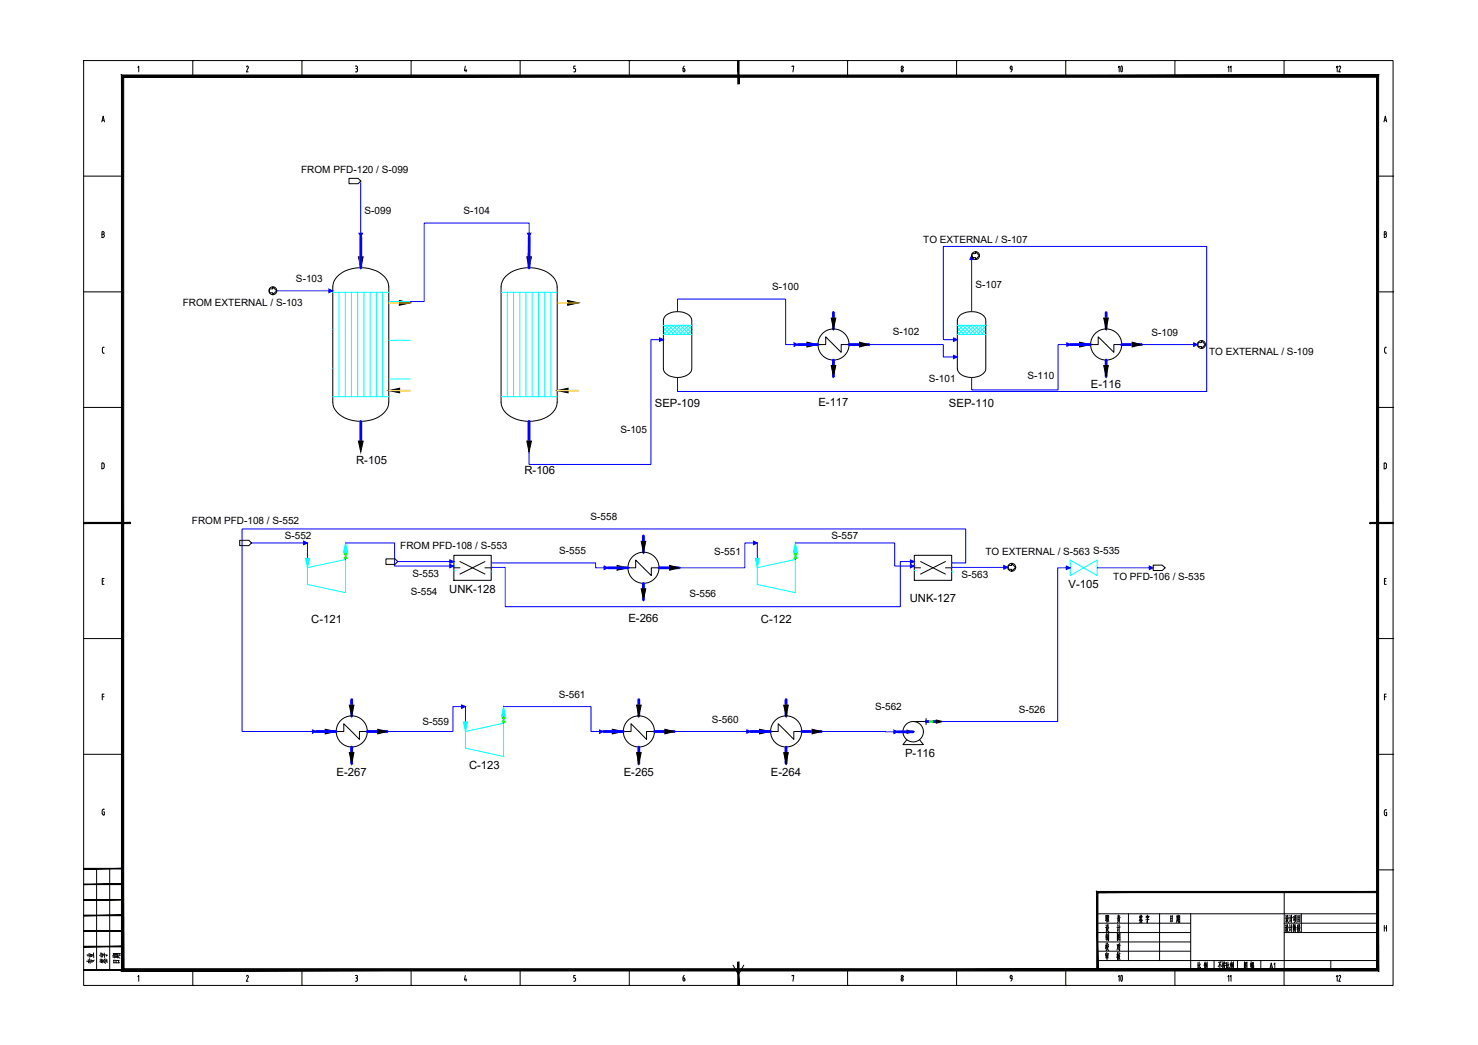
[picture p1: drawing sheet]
<svg xmlns="http://www.w3.org/2000/svg" width="420mm" height="297mm" viewBox="0 0 420 297" stroke-linecap="round" stroke-linejoin="round" font-family="sans-serif">
<g fill="none" stroke="#000" stroke-width=".28">
<path d="M23.8 17.2h372.2v262.9h-372.2zM39.2 19.2l.2-.4v1.6M54.8 17.2h.1M54.8 17.2v4.5M70.3 18.8l.3 .2v.3M70.3 18.8l-.2 .2M70.5 19.3l-.5 1.1h.6M85.8 17.2h.1M85.8 17.2v4.5M101 18.8l.6 .2v.3l-.2 .2M101.2 19.5h.1M101.4 19.5l.2 .4"/>
<path d="M101.6 19.9v.2M116.9 17.2h.1M116.9 17.2v4.5M132.3 18.8l-.3 1.3h.7M132.5 19.7v.7M147.9 17.2h.1M147.9 17.2v4.5M163.4 19.5l.2 .4M163.6 18.8h-.5v.7h.3M163.6 19.9v.2M178.9 17.2h.1M178.9 17.2v4.5"/>
<path d="M194.5 18.8l-.3 .7M194.7 19.9l-.2-.4h-.3v.6M194.7 19.9v.2M209.9 17.2h.1M225.2 19v-.2h.5l-.3 1.6M240.9 17.2h.1M240.9 17.2v4.5M256.2 19.9l.3-.4 .2 .4M256.2 19.9v.2M256.7 19.9v.2M271.9 17.2h.1M271.9 17.2v4.5"/>
<path d="M287.2 19.1l.3-.3 .2 .3M287.2 19.2l.3 .5M287.7 19.2v.5h-.3M287.7 19.6l-.4 .8M303 17.2h.1M303 17.2v4.5M334 17.2h.1M334 17.2v4.5M365 17.2h.1M365 17.2v4.5M28.9 34.7l.4-1.7 .4 1.7M29.1 34.2h.5"/>
<path d="M101.6 20.1l-.1 .3h-.5M163.1 20.4h.3M163.6 20.1l-.2 .3M194.2 20.1l.2 .3 .3-.3M256.2 20.1l.3 .3 .2-.3M393.4 34.7l.4-1.7 .4 1.7M393.6 34.2h.5M23.8 50.1h11.1M391.6 50.1h4.4M396 50.1h.1M29 66.6h.3M29.3 66.6l.4 .4-.4 .5"/>
<path d="M29.3 66.6l.3-.2v-.4l-.6-.1v1.6h.3M393.5 66.6h.3M393.8 65.9h-.3v1.6h.3M393.8 65.9l.3 .3-.3 .4 .4 .4-.4 .5M23.8 83h11.1M29.1 100l.3 .4M29.6 98.7l-.5 .2v1.1M391.6 83h4.4M393.6 99.1v.9M393.6 100l.3 .4M393.9 98.7h.2M393.9 98.7l-.3 .4"/>
<path d="M396 83h.1M23.8 115.8h11.1M29.4 100.4h.2M391.6 115.8h4.4M393.9 100.4h.2M396 115.8h.1M29.2 131.6h-.3v1.7h.3M29.3 131.6l.3 .5v.9l-.3 .2M394.1 132.1v.6M394.2 132.7l-.4 .5M394.2 132.1l-.2-.4-.5-.1v1.7h.3M396 148.7h.1"/>
<path d="M29.1 165.2h.3M29.6 164.5h-.5v1.6h.5M393.6 165.2h.3M394.1 164.5h-.5v1.6h.5M23.8 181.5h11.1M29.1 198.1h.5M29.6 197.3h-.5v1.7M391.6 181.5h4.4M393.6 198.1h.5M394.1 197.3h-.5v1.7M396 181.5h.1M23.8 214.4h11.1"/>
<path d="M391.6 214.4h4.4M396 214.4h.1M29 230.5v.7M29.1 231.2l.3 .4M29.5 230.7h.2v1h-.3M29.7 230l-.5 .1-.1 .4M393.5 230.6v.8M393.9 230.2h.3M393.9 230.2l-.3 .4M394 230.9h.2v.9l-.5-.1-.1-.3M27.5 246.9v28.8M31.2 246.9v28.8"/>
<path d="M311.9 259.7h79.7M320.8 259.7v13.3M329.6 259.7v13.3M338.5 259.7v16M365.1 253.6v22.1M369.9 259.7v5.4M391.6 247.3h4.4M396 247.3h.1M39.2 277.6l.2-.3v1.6M54.8 275.7v4.4M70.3 277.2l.3 .2v.4M70.3 277.3l-.2 .2"/>
<path d="M70.5 277.8l-.5 1.1h.6M85.8 275.7v4.4M101 277.3l.6 .1v.4l-.2 .1M101 278.9h.3M101.2 278h.3l.1 .3M101.6 278.4v.1M101.6 278.5l-.2 .4M116.9 275.7v4.4M132.3 277.3l-.3 1.2h.7M132.5 278.2v.7M147.9 275.7v4.4M163.1 278.9h.3"/>
<path d="M163.4 278l.2 .3M163.6 277.3h-.5v.7h.3M163.6 278.4v.1M163.6 278.5l-.2 .4M178.9 275.7v4.4M194.5 277.2l-.3 .8M194.7 278.5l-.1 .3h-.3l-.1-.8 .4 .1 .1 .4M208.4 274.3l1.5 2.7 1.5-2.7M225.2 277.4v-.1h.5l-.3 1.6M240.9 275.7v4.4M256.7 278.4v.1M256.7 278.3l-.1-.3a.36 .36 0 0 0-.4 .4 .36 .36 0 0 0 .5 .3v-.2"/>
<path d="M271.9 275.7v4.4M287.4 278.2h.3M287.7 277.6v.5M287.7 278.1l-.4 .8M287.7 277.6l-.1-.3a.46 .46 0 0 0-.4 .4 .46 .46 0 0 0 .3 .5M303 275.7v4.4M311.9 273h79.7M311.9 262.4h26.6M311.9 265.1h26.6M311.9 267.7h26.6M311.9 270.4h26.6M324.1 261.6v.4"/>
<path d="M324.2 260.1l-.3 .8M324.2 260.5v.4M324.3 261.6v.3M324.3 260.8l.5 .8M324.3 260.8l-.5 .9M324.3 260.5h-.3M324.4 261.3l-.3 .1M324.5 260.1l-.1 .7M324.5 260.5l.1 .4M324.5 261.6l-.1 .5M324.7 262.1l-.7 .1M324.8 260.5h-.4"/>
<path d="M325.9 260.4l-.1 .5M326.1 260.1l.1 .3M326.2 261.1v1.2l-.2-.3M326.4 260.8l-.5 .1M326.4 260.7l-.2 .5M326.6 260.5h-.7M326.6 260.4l-.1 .4M326.6 261.4l-.9 .1M332.8 260.3v1.7M333.1 261.1h-.3M333.2 261.8l-.4 .1M333.3 260.4l-.5 .1"/>
<path d="M333.3 260.3l-.1 1.7M334 275.7v4.4M334.6 260.1v1.4M334.6 261.6l-.2 .6M334.8 261.6l.1 .4M334.8 260.8h-.2M334.8 261.1l-.2 .1M334.9 260.1l-.1 1.3M335 260.5l-.5 .1M335 261.4l-.5 .2M335.1 260.3v1.1M335.3 261.3l-.2 .1-.1 .8"/>
<path d="M335.3 260.8h-.2M335.4 260.3v1.9l-.2-.1M335.4 260.3l-.3 .1M340.6 273.6v1.7M340.8 275l-.3 .4M340.8 274.3l-.2 .1M340.9 273.5v1.7l.2 .2h.2v-.5M341.2 274l-.3 .6M342.5 273.8v1.7M342.6 273.4l-.3 1M342.6 274.5l.2 .2M342.8 273.8l-.3 .9"/>
<path d="M342.8 274.1l-.1 .1M342.9 274.1l-.3 1.2M342.9 273.7l-.3 .1M343 273.9v1M343.2 273.4v2.1l-.2-.3M345.1 273v2.7M346.8 273.9v1.5M346.9 273.5l-.6 1.3M347 274.1l.2 .6M347.2 273.4l-.8 .1M347.6 273.3v2.2l-.1-.3M347.7 274.3l-.3 .4"/>
<path d="M347.8 274h-.4M347.8 273.7v.4M348 274l-.1 .8 .4 .6M348 273.3l.1 .4M348.2 274.5l-.4 1M348.3 273.8h-.5M348.3 273.7l-.1 .4M348.4 274.4l-.6 .2M348.7 273.5v1.7M349 274.3l-.3 .1M349.1 273.5v1.7l.1 .2h.2v-.5M349.4 274l-.3 .6"/>
<path d="M349.9 273.8v1.7M350 273.4l-.3 1M350.1 274.4l.1 .3M350.2 273.8l-.2 .9M350.3 274.1l-.2 .1M350.3 274.1l-.2 1.2M350.4 273.7l-.4 .1M350.4 273.9v1M350.6 273.4v2.1l-.2-.3M351.8 273v2.7M353.8 275.4v-1.9v2M353.8 275.3l.7 .1"/>
<path d="M354 274.1l.4 .5M354 274.9l.2 .3M354.1 274.6l.1 .2M354.1 273.8l-.2 .5M354.3 274h-.2M354.3 273.8l-.5 1M354.5 273.5v1.9M354.5 273.5l-.7 .2M355.5 273.8v1M355.7 273.3v2.2M355.8 273.9v.7M355.8 274h-.3"/>
<path d="M355.9 274.5v1M356 273.8v.6M356 273.9l.3-.1v.5M356.1 274.6v.8M356.3 274.3h-.3M356.3 274.9l-.3 .1M356.3 275.4h-.4M356.3 273.5l-.4 .1M356.4 274.5l-.5 .1M356.4 274.4l-.1 1M365 275.7v4.4M365.1 262.4h26.5"/>
<path d="M365.1 265.1h26.5M365.4 262.9l.2 .4M365.5 260.3l.2 .3M365.5 263.6h-.2M365.5 263.5v1M365.6 260.9l-.2 .1M365.6 260.8v1.1M365.7 264.2l-.3 .5M365.8 264l.5 .9M365.8 261.6l-.3 .4M365.8 261.4l.5 .8M365.8 262.8l-.1 1"/>
<path d="M365.9 260.2l-.2 1M366 262.8l.1 .8h.2M366 262.9l-.2 .1M366.1 260.2v.6l.2 .1M366.1 260.3h-.2M366.1 263.8h-.4M366.1 263.7l-.5 1.2M366.1 261.1l-.3 .1M366.2 261.1l-.5 1.1M366.6 262.8l.1 .4M366.7 263.4l-.1 1.2M366.7 260.2l.1 .3"/>
<path d="M366.7 263.5l-.2 .1M366.8 260.8l-.3 .1M366.8 260.8l-.1 1.1M366.8 264.2l-.2 .5M366.8 261.5l-.1 .5M367.1 262.8v2.1M367.1 260.1v2.1M367.4 263.5l-.6 .1M367.4 260.8l-.5 .1M367.7 263l.2-.1-.1 1.3-.1-.2M367.7 262.8v2M367.8 260.6v.9"/>
<path d="M367.9 260.5l-.2 .1M368 263.6l-.2 1.3M368 261.3l-.3 .3M368.1 260.6v1.1M368.1 260.7l.4-.1v1.1M368.1 263l.3 .8h.1M368.2 262.7l-.3 1M368.2 260.9l-.3 1.4M368.2 260.3v.4M368.2 261.7l.3 .5M368.2 263.6v1.3M368.5 260.2l-.5 .1"/>
<path d="M368.9 263v1.8M369 260.2v1.9M369 263.7h-.1M369 263.3l-.1 .1M369.1 264l-.4 .2M369.1 262.8l-.2 .3M369.2 264l.4 .8M369.3 262.8l-.1 1M369.3 263l.1-.1v.6M369.4 263.5l.2 .1M369.4 261.3l-.4 .1M369.4 260.8l-.4 .1"/>
<path d="M369.5 263.8l-.3 .1M369.5 263.8l-.5 1.1M369.5 261.8l-.5 .1M369.6 260.3l-.6 .1M369.6 260.3l-.1 1.8M378.3 273v2.7M393.5 263v1.7M393.5 263.8h.7M394.2 263v1.7M54.8 280.1h.1M85.8 280.1h.1M116.9 280.1h.1"/>
<path d="M147.9 280.1h.1M178.9 280.1h.1M209.9 280.1h.1M240.9 280.1h.1M271.9 280.1h.1M303 280.1h.1M334 280.1h.1M365 280.1h.1"/>
<circle cx="256.4" cy="19.1" r=".32"/>
<circle cx="256.4" cy="277.6" r=".32"/>
</g>
<g fill="#000" stroke="#000" stroke-width=".28">
<path d="M209.7 17.2l.4 6.7v-6.7zM209.7 17.2l.4 6.7h-.4z"/>
<path d="M34.5 21.3l.7 254.1v-253.4zM34.5 21.3l.7 254.1-.7 .6zM35.2 275.4l-.7 .6 356.8-.6zM34.5 276l356.8-.6 .6 .6zM391.3 22v253.4l.6 .6zM391.9 21.3v254.7l-.6-254zM35.2 22h356.1l.6-.7zM34.5 21.3h357.4l-356.7 .7z"/>
<path d="M23.8 148.5v.3l13.3-.3zM23.8 148.8l13.3-.3v.3z"/>
<path d="M389.4 148.8h6.6v-.3zM389.4 148.5h6.6l-6.6 .3z"/>
<path d="M23.8 255.8h11.1v-.1zM23.8 255.7h11.1l-11.1 .1z"/>
<path d="M23.8 251.4h11.1v-.1zM23.8 251.3h11.1l-11.1 .1z"/>
<path d="M23.8 247h11.1v-.2zM23.8 246.8h11.1l-11.1 .2z"/>
<path d="M312.1 253.7h79.5v-.3zM311.8 253.4h79.8l-79.5 .3zM311.8 253.4l.3 22.3v-22zM311.8 253.4l.3 22.3h-.3z"/>
<path d="M23.8 275.8h11.1v-.2zM23.8 275.6h11.1l-11.1 .2z"/>
<path d="M23.8 269.1h11.1v-.1zM23.8 269h11.1l-11.1 .1z"/>
<path d="M23.8 264.7h11.1v-.2zM23.8 264.5h11.1l-11.1 .2z"/>
<path d="M23.8 260.3h11.1v-.2zM23.8 260.1h11.1l-11.1 .2z"/>
<path d="M209.7 273.5v6.6h.4zM209.7 273.5h.4v6.6z"/>
</g>
<!-- layer: EQUIPMENT -->
<g fill="none" stroke="#0ff" stroke-width=".28">
<path d="M94.6 82.7h.1M94.6 93.7h.1M110.5 85.7h6.1M110.5 96.7h6.1M94.6 104.7h.1M110.5 107.7h6.1M98.2 158.1h.1M129 159.6h.1M226.1 158.1h.1M259.9 159.6h.1M304.2 159.2l7.7 4.4v-4.4l-7.7 4.4zM87.4 161.4l10.8-2.4v9.5l-10.8-2.4z"/>
<path d="M129 160.9h.1M129 162.2h.1M139.6 160h.1M139.6 161.3h.1M139.6 162.5h.1M215.3 161.4l10.8-2.4v9.5l-10.8-2.4zM259.9 160.9h.1M259.9 162.2h.1M270.5 160h.1M270.5 161.3h.1M270.5 162.5h.1M132.3 207.9l10.9-2.3v9.4l-10.9-2.3z"/>
<path d="M143.2 204.6h.1"/>
</g>
<path d="M87.4 154.3v7.1M98.2 157v.4M98.2 158.7v.3M215.3 154.3v7.1M226.1 157v.4M226.1 158.7v.3M132.3 200.9v7M143.2 203.6v.3M143.2 205.3v.3" fill="none" stroke="#00f" stroke-width=".28"/>
<g fill="#0ff" stroke="#0ff" stroke-width=".28">
<path d="M86.9 158.7h1.1l-.6 2.7z"/>
<path d="M98.2 154.3l.6 2.7h-1.2z"/>
<path d="M131.7 205.2h1.2l-.6 2.7z"/>
<path d="M143.2 200.9l.5 2.7h-1.1z"/>
<path d="M214.7 158.7h1.1l-.5 2.7z"/>
<path d="M226.1 154.3l.6 2.7h-1.2z"/>
</g>
<path d="M97.9 157.4l.7 1.3h-.7l.7-1.3zM225.7 157.4l.8 1.3h-.8l.8-1.3zM142.7 203.9l.8 1.4h-.8l.8-1.4z" fill="none" stroke="#0f0" stroke-width=".28"/>
<g fill="none" stroke="#00f" stroke-width=".8">
<path d="M102.6 67.4v8.7M150.4 67.4v8.7M226.9 97.9h5.6M236.9 88.8v4.7M241.4 97.9h5.6M304.4 97.9h5.6M314.4 88.8v4.7M318.8 97.9h5.7M102.6 119.8v5.6M150.4 119.8v5.6M236.9 102.3v4.7M314.4 102.3v4.7"/>
<path d="M182.9 152.3v4.7M172.9 161.4h5.6M182.9 165.8v4.7M187.4 161.4h5.6M100 198.9v4.6M181.6 198.9v4.6M223.5 198.9v4.6M89.9 207.9h5.6M100 212.4v4.6M104.4 207.9h5.7M171.5 207.9h5.7M181.6 212.4v4.6"/>
<path d="M186 207.9h5.7M213.4 207.9h5.6M223.5 212.4v4.6M227.9 207.9h5.6M255.2 208h4.4M263.3 205.1h.8M265.2 205.1h1"/>
</g>
<g fill="#000" stroke="#000" stroke-width=".28">
<path d="M101.9 73h1.3l-.6 3.1zM149.8 73h1.3l-.7 3.1zM113.5 85.4l3.1 .7-3.1 .7zM161.4 85.4l3.1 .7-3.1 .7zM229.4 97.3l3.1 .6-3.1 .7zM236.3 90.4h1.3l-.7 3.1zM244.3 97.3l2.7 .6-2.7 .7zM306.9 97.3l3.1 .6-3.1 .7zM313.8 90.4h1.3l-.7 3.1zM321.8 97.3l2.7 .6-2.7 .7zM110.5 111l3.1-.7v1.4zM158.4 111l3.1-.7v1.4z"/>
<path d="M236.3 103.9h1.3l-.7 3.1zM313.8 103.9h1.3l-.7 3.1zM101.9 125.4h1.3l-.6 3.1zM149.8 125.4h1.3l-.7 3.1zM182.3 153.9h1.3l-.7 3.1zM175.4 160.7l3.1 .7-3.1 .7zM182.3 167.4h1.3l-.7 3.1zM190.4 160.7l2.6 .7-2.6 .7zM92.4 207.3l3.1 .6-3.1 .7zM99.3 200.4h1.3l-.6 3.1zM99.3 213.9h1.3l-.6 3.1zM107.4 207.3l2.7 .6-2.7 .7z"/>
<path d="M174.1 207.3l3.1 .6-3.1 .7zM181 200.4h1.3l-.7 3.1zM181 213.9h1.3l-.7 3.1zM189 207.3l2.7 .6-2.7 .7zM215.9 207.3l3.1 .6-3.1 .7zM222.8 200.4h1.3l-.6 3.1zM222.8 213.9h1.3l-.6 3.1zM230.9 207.3l2.6 .6-2.6 .7zM257.8 207.5l1.8 .5-1.8 .4zM266.2 204.7l1.8 .4-1.8 .5z"/>
</g>
<g fill="none" stroke="#000" stroke-width=".28">
<path d="M95.9 78.6a10.2 10.2 0 0 1 13.3 0 4.1 4.1 0 0 1 1.3 3v32.7a6.1 6.1 0 0 1-5.7 5.2 9.4 9.4 0 0 1-9.5-2.9l-.4-.7-.3-1.6v-32.7a4.1 4.1 0 0 1 1.3-3zM143.7 78.6a10.3 10.3 0 0 1 13.4 0 4.6 4.6 0 0 1 1.3 3v32.7a5.8 5.8 0 0 1-4.7 5 10 10 0 0 1-10.5-2.7l-.7-1.5-.1-.8v-32.7a4.6 4.6 0 0 1 1.3-3zM189.3 89.7a5.5 5.5 0 0 1 7.1 .5l.3 .9v13.7a3.6 3.6 0 0 1-4.1 2.5 3.6 3.6 0 0 1-4-2.5v-13.7l.3-.9zM232.5 97.9h2.2v-2.2l4.4 4.4v-2.2h2.3M272.8 89.7a5.5 5.5 0 0 1 7.1 .5l.3 .9v13.7a3.6 3.6 0 0 1-4 2.5 3.6 3.6 0 0 1-4.1-2.5v-13.7zM310 97.9h2.2v-2.2l4.4 4.4v-2.2h2.2M178.5 161.4h2.2v-2.2l4.5 4.4v-2.2h2.2M95.5 207.9h2.2v-2.2l4.5 4.5v-2.3h2.2M177.2 207.9h2.2v-2.2l4.4 4.5v-2.3h2.2M219 207.9h2.2v-2.2l4.5 4.5v-2.3h2.2M257.8 210.3l-1.1 1.4h5.8l-1.1-1.4M259.6 205.1h3.7"/>
<path d="M263.3 204.2v1.7"/>
<circle cx="236.9" cy="97.9" r="4.4"/>
<circle cx="314.5" cy="97.9" r="4.4"/>
<circle cx="182.9" cy="161.4" r="4.4"/>
<circle cx="100" cy="207.9" r="4.4"/>
<circle cx="181.6" cy="207.9" r="4.4"/>
<circle cx="223.5" cy="207.9" r="4.4"/>
<circle cx="259.6" cy="208" r="2.9"/>
</g>
<path d="M264.1 204.8v.6l1.1-.6v.6zM264.7 205.1h.1" fill="none" stroke="#0f0" stroke-width=".28"/>
<!-- layer: equipment_outline -->
<path d="M129 157.8h10.6v7.2h-10.6zM259.9 157.8h10.6v7.2h-10.6z" fill="none" stroke="#000" stroke-width=".28"/>
<!-- layer: internal_symbol -->
<path d="M130.8 159.6l7.1 3.6M137.9 159.6l-7.1 3.6M261.7 159.6l7.1 3.6M268.8 159.6l-7.1 3.6" fill="none" stroke="#000" stroke-width=".28"/>
<!-- layer: process_line -->
<path d="M129 161.4h1.8M137.9 161.4h1.7M259.9 161.4h1.8M268.8 161.4h1.7" fill="none" stroke="#000" stroke-width=".28"/>
<g fill="none" stroke="#0ff" stroke-width=".28">
<path d="M94.6 83.1h15.9M96.4 83.1v29.7M98.2 83.1v29.7M99.9 83.1v29.7M101.7 83.1v29.7M103.4 83.1v29.7M105.2 83.1v29.7M107 83.1v29.7M108.7 83.1v29.7M142.4 83.1h16M144.2 83.1v29.7M146 83.1v29.7"/>
<path d="M147.8 83.1v29.7M149.5 83.1v29.7M151.3 83.1v29.7M153.1 83.1v29.7M154.8 83.1v29.7M156.6 83.1v29.7M188.6 92.5h8.1M188.6 95.1h8.1M188.6 94.3l.8 .8M188.6 93.2l1.9 1.9M189 92.5l2.6 2.6M189.2 92.5l-.6 .6"/>
<path d="M190.1 92.5l2.6 2.6M190.3 92.5l-1.7 1.7M191.2 92.5l2.6 2.6M191.4 92.5l-2.6 2.6M192.3 92.5l2.5 2.6M192.5 92.5l-2.6 2.6M193.4 92.5l2.5 2.6M193.5 92.5l-2.5 2.6M194.5 92.5l2.2 2.2M194.6 92.5l-2.5 2.6M195.5 92.5l1.2 1.1M195.7 92.5l-2.5 2.6"/>
<path d="M196.7 92.7l-2.4 2.4M196.7 93.8l-1.4 1.3M196.7 94.9l-.3 .2M272.1 94.3l.9 .8M272.1 93.2l2 1.9M272.1 92.5h8.1M272.1 95.1h8.1M272.6 92.5l2.6 2.6M272.8 92.5l-.7 .6M273.7 92.5l2.6 2.6M273.8 92.5l-1.7 1.7M274.8 92.5l2.6 2.6"/>
<path d="M274.9 92.5l-2.5 2.6M275.8 92.5l2.7 2.6M276 92.5l-2.5 2.6M276.9 92.5l2.7 2.6M277.1 92.5l-2.5 2.6M278 92.5l2.2 2.2M278.2 92.5l-2.6 2.6M279.1 92.5l1.1 1.1M279.3 92.5l-2.6 2.6M280.2 92.5h.1M280.2 92.7l-2.4 2.4M280.2 93.8l-1.3 1.3"/>
<path d="M280.2 94.9l-.2 .2M94.6 112.8h15.9M142.4 112.8h16"/>
</g>
<path d="M110.5 86.1h6.1M158.4 86.1h6.1M110.5 111h6.1h-3M158.4 111h6.1h-3" fill="none" stroke="#ffbf00" stroke-width=".38"/>
<!-- layer: STREAM -->
<g fill="none" stroke="#00f" stroke-width=".28">
<path d="M102.6 51.5v15.9M150.4 67.4v-4h-29.8v22.3h-4M276.2 72.7v15.9M78.6 82.7h16M188.6 96.5h-3.6v35.5h-34.6v-3.5M192.6 88.6v-3.6h30.7v12.9h3.6M247 97.9h21.2v3.6h3.9M272.1 96.5h-3.9v-26.5h74.9v41.3h-150.5v-4M304.4 97.9h-3.6v12.9h-24.6v-3.5M324.5 97.9h15.9M71.5 154.3h15.9M98.2 154.3h14v6.6h16.8"/>
<path d="M113.1 159.6h15.9M215.3 154.3h-3.6v7.1h-18.7M226.1 154.3h28.2v6.6h5.6M259.9 159.6h-4v12.9h-112.3v-11.2h-4M139.6 160h29.7v1.4h3.6M270.5 160h4v-9.6h-205.7v57.5h21.1M270.5 161.3h16M304.2 161.4h-3.5v43.7h-32.7M311.9 161.4h15.9M132.3 200.9h-3.5v7h-18.7M143.2 200.9h24.8v7h3.5M191.7 207.9h21.7"/>
<path d="M233.5 207.9l21.7 .1"/>
</g>
<!-- layer: STREAM_ARROW -->
<g fill="#00f" stroke="#00f" stroke-width=".28">
<path d="M102.1 66.3h1l-.5 1.1z"/>
<path d="M225.7 97.4l1.2 .5-1.2 .6z"/>
<path d="M271 96l1.1 .5-1.1 .6z"/>
<path d="M271 101l1.1 .5-1.1 .5z"/>
<path d="M93.5 82.2l1.1 .5-1.1 .5z"/>
<path d="M149.9 66.3h1l-.5 1.1z"/>
<path d="M187.5 96l1.1 .5-1.1 .6z"/>
<path d="M276.2 72.7l.5 1.1h-1z"/>
<path d="M339.3 97.4l1.1 .5-1.1 .6z"/>
<path d="M303.3 97.4l1.1 .5-1.1 .6z"/>
<path d="M303.1 160.9l1.1 .5-1.1 .5z"/>
<path d="M326.7 160.9l1.1 .5-1.1 .5z"/>
<path d="M214.2 153.8l1.1 .5-1.1 .5z"/>
<path d="M86.3 153.8l1.1 .5-1.1 .5z"/>
<path d="M127.9 159.2l1.1 .4-1.1 .5z"/>
<path d="M127.9 160.4l1.1 .5-1.1 .5z"/>
<path d="M171.7 160.9l1.2 .5-1.2 .5z"/>
<path d="M258.8 159.2l1.1 .4-1.1 .5z"/>
<path d="M258.8 160.4l1.1 .5-1.1 .5z"/>
<path d="M88.8 207.5l1.1 .4-1.1 .5z"/>
<path d="M131.2 200.3l1.1 .6-1.1 .5z"/>
<path d="M212.3 207.5l1.1 .4-1.1 .5z"/>
<path d="M170.4 207.5l1.1 .4-1.1 .5z"/>
<path d="M254.1 207.5l1.1 .5-1.1 .5z"/>
<path d="M285.4 160.8l1.1 .5-1.1 .5z"/>
</g>
<!-- layer: CONNECTOR -->
<g fill="none" stroke="#000" stroke-width=".28">
<path d="M99.2 50.7h2.6l.8 .8-.8 .7h-2.6zM276.3 72.1h1v-.6l1.1 1.2-1.1 1.1v-.6h-1zM76.6 82.1h.9v-.5l1.1 1.1-1.1 1.1v-.6h-.9zM340.6 97.4h.9v-.6l1.1 1.1-1.1 1.1v-.5h-.9zM68.1 153.6h2.6l.8 .7-.8 .8h-2.6zM109.7 158.9h2.6l.8 .7-.8 .8h-2.6zM286.6 160.7h1v-.5l1.1 1.1-1.1 1.1v-.6h-1zM327.8 160.6h2.6l.8 .8-.8 .8h-2.6z"/>
<circle cx="277.3" cy="72.7" r="1.12"/>
<circle cx="77.6" cy="82.6" r="1.12"/>
<circle cx="341.6" cy="97.9" r="1.12"/>
<circle cx="287.6" cy="161.3" r="1.12"/>
</g>
<text font-size="6.6" x="315.7" y="280.8">10</text>
<text font-size="6.2" x="315.7" y="22.2">10</text>
<g font-size="5.3">
<text x="312.9" y="263.5">职 责</text>
<text x="313.3" y="268.5">制 图</text>
<text x="27.5" y="275.2" transform="rotate(-90 27.5 275.2)">专业</text>
<text x="31.4" y="275.2" transform="rotate(-90 31.4 275.2)">签字</text>
<text x="34.9" y="274.8" transform="rotate(-90 34.9 274.8)">日期</text>
<text x="312.9" y="271.3">校 对</text>
</g>
<g font-size="4.4">
<text x="378.5" y="21.5">12</text>
<text x="363.4" y="276.6" transform="rotate(-90 363.4 276.6)">A1</text>
<text x="382.1" y="280.1" transform="rotate(-90 382.1 280.1)">12</text>
</g>
<g font-size="4">
<text x="351" y="21.5" transform="rotate(-90 351 21.5)">11</text>
<text x="351" y="280.1" transform="rotate(-90 351 280.1)">11</text>
</g>
<g font-size="3.2">
<text x="310.1" y="110.2">E-116</text>
<text x="186.2" y="115.8">SEP-109</text>
<text x="232.6" y="115.5">E-117</text>
<text x="269.8" y="115.8">SEP-110</text>
<text x="101.2" y="132">R-105</text>
<text x="149.1" y="134.8">R-106</text>
<text x="303.8" y="167.2">V-105</text>
<text x="127.7" y="168.5">UNK-128</text>
<text x="258.6" y="171.2">UNK-127</text>
<text x="88.5" y="177">C-121</text>
<text x="178.6" y="176.8">E-266</text>
<text x="216.3" y="177">C-122</text>
<text x="257.3" y="215.2">P-116</text>
<text x="95.7" y="220.5">E-267</text>
<text x="133.3" y="218.6">C-123</text>
<text x="177.3" y="220.5">E-265</text>
<text x="219.1" y="220.5">E-264</text>
</g>
<g font-size="2.8">
<text x="85.6" y="49.3">FROM PFD-120 / S-099</text>
<text x="103.7" y="60.8">S-099</text>
<text x="131.7" y="60.8">S-104</text>
<text x="262.5" y="69.1">TO EXTERNAL / S-107</text>
<text x="84.1" y="80.2">S-103</text>
<text x="219.5" y="82.4">S-100</text>
<text x="277.3" y="81.9">S-107</text>
<text x="51.9" y="86.9">FROM EXTERNAL / S-103</text>
<text x="253.8" y="95.3">S-102</text>
<text x="327.3" y="95.5">S-109</text>
<text x="343.7" y="100.9">TO EXTERNAL / S-109</text>
<text x="292.1" y="107.6">S-110</text>
<text x="264.1" y="108.6">S-101</text>
<text x="176.3" y="123.1">S-105</text>
<text x="54.6" y="149">FROM PFD-108 / S-552</text>
<text x="167.9" y="147.7">S-558</text>
<text x="81" y="153.2">S-552</text>
<text x="113.8" y="155.9">FROM PFD-108 / S-553</text>
<text x="236.4" y="153.2">S-557</text>
<text x="159" y="157.6">S-555</text>
<text x="203.1" y="157.8">S-551</text>
<text x="280.1" y="157.7">TO EXTERNAL / S-563 S-535</text>
<text x="117.2" y="164.1">S-553</text>
<text x="273.4" y="164.4">S-563</text>
<text x="316.5" y="165">TO PFD-106 / S-535</text>
<text x="116.8" y="169.1">S-554</text>
<text x="196" y="169.8">S-556</text>
<text x="158.9" y="198.4">S-561</text>
<text x="248.8" y="201.8">S-562</text>
<text x="289.6" y="202.7">S-526</text>
<text x="120.1" y="206.2">S-559</text>
<text x="202.4" y="205.5">S-560</text>
</g>
</svg>
